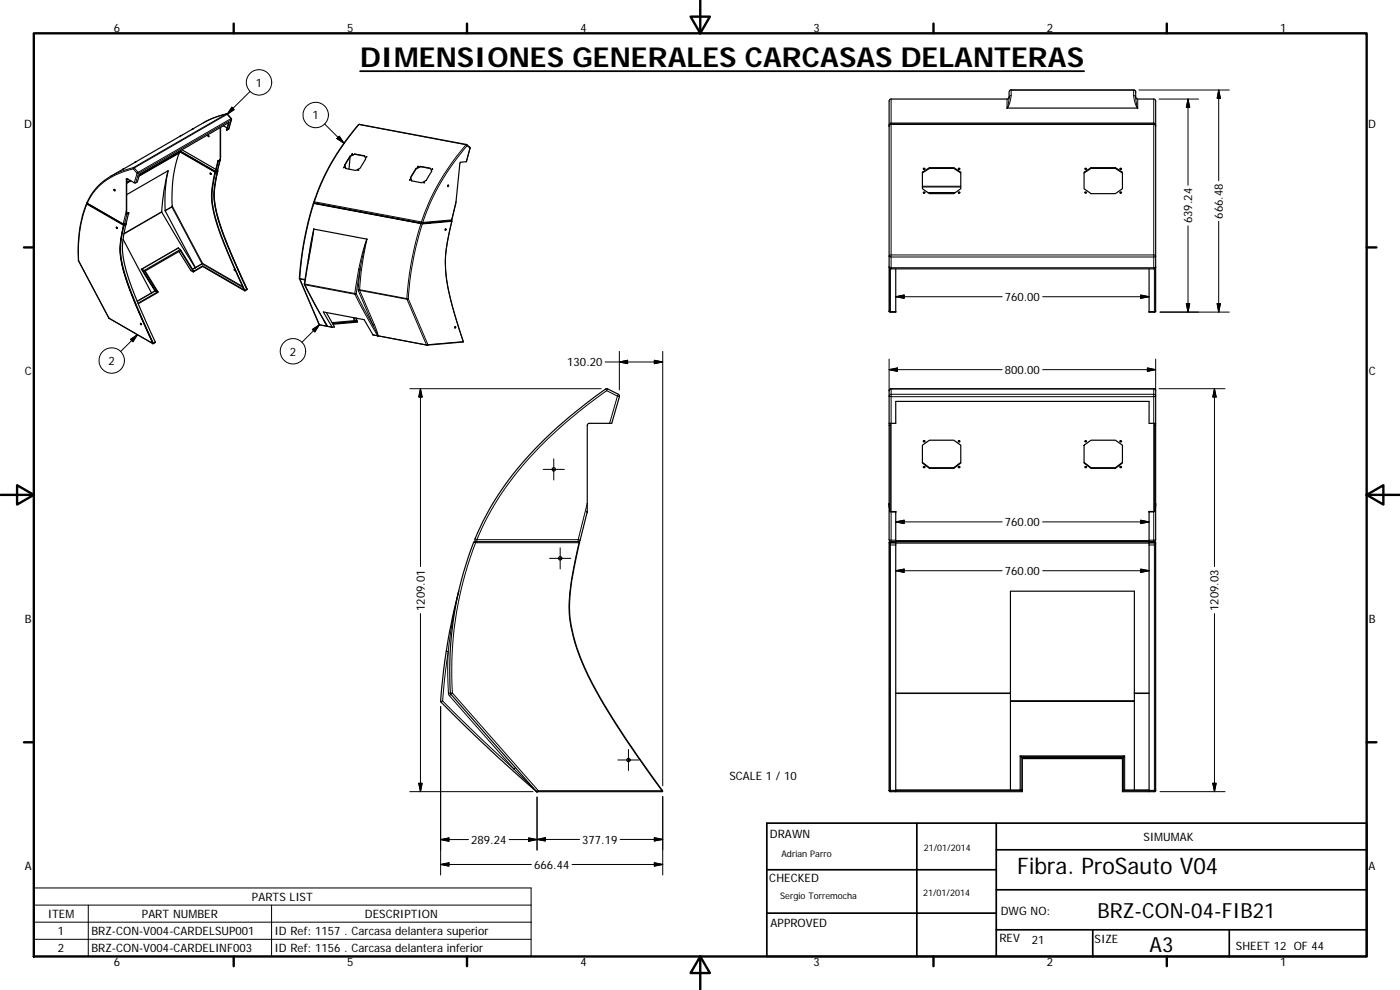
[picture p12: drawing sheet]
<svg xmlns="http://www.w3.org/2000/svg" width="420mm" height="297mm" viewBox="0 0 420 297" stroke-linecap="round" stroke-linejoin="round" font-family="sans-serif">
<g fill="none" stroke="#000" stroke-width=".36">
<path d="M57.7 38.8l.2-.1zM66.1 38.3v9.6M66.2 38.2l-.1 9.7M67 37.7l1.2 .7M68 38.9h.1M68 38.9l.1 .2M68.1 39.1l.7-2.4-26.9 15.6-.7 2.2-.5 .4-.4-.1-2.4-1.2 .1 10.6 .6-.3M68.1 39.1l.6-.4 .8-2.9-1.2-1.5a18.1 18.1 0 0 0-7.2 2.5l-27.9 16.1a15.7 15.7 0 0 0-7 8l10.8 6.4 .9-.3 .7-3.1M68.6 36.9l-.6 2M107.6 37.4l.3-.1 32.1 6 1 .9-1 4.3-1.9 .3-1.2 11.8-1.3 5.4-.3 .2-8.7 .8-32.3-6.1a11 11 0 0 1 1.5-4.6 68.6 68.6 0 0 1 11.8-18.9zM266.8 37.9v42.2M266.8 37.9l.1-.4 .5-.2h78.9l.4 .2 .1 .4"/>
<path d="M302.2 32.4h39.2M302.8 29.1l-.1 .4-.5 .2h-34.8a1.25 1.25 0 0 0-.6 1.6v6.6M303.4 27h36.8a.97 .97 0 0 1 .6 1.5v.8M303.5 27a.78 .78 0 0 0-.7 1.1v1.2M340.8 29.1l.4 .6h5.1a1.27 1.27 0 0 1 .5 1.6v6.6M346.8 37.9v42.2M34.3 56.8l.2 .4M34.3 56.8v.1M34.4 56.9l-.1 .1M34.5 57l-.1 .1M36.9 50.8l.2-.1zM38 53.6v10.5"/>
<path d="M38.5 53.8l-.5 .3M39 54.1l-1 .6M39.1 54.2l-1.1 .6M39.3 54.3l-1.3 .7M40.5 48.7l.3-.1zM41.7 52.9l12.5-7.2 10.2 5.9 .1 .3a24.3 24.3 0 0 0 1 16.6 214.9 214.9 0 0 0 7.7 18.4l-12.4-7.1-2.5 1.5M50.5 51.2a65.8 65.8 0 0 0-2 12.4l10.1 16.7M50.5 51.2a42.6 42.6 0 0 0-.9 12.1l9 17M50.5 51.2l-12.5 7.2M53.8 45.9a46 46 0 0 0-2.2 16.2M54 40.9l.2-.1zM54.2 45.5l10.4 5.9 .8-3.1"/>
<path d="M54.2 45.5l-12.4 7.2 12.4-7.2 10.5 6.2M54.2 45.5v.2M54.2 45.4l-12.4 7.1M54.2 45.5l10.4 6 .9-3.1M54.6 44.9l10.2 5.9M62.5 40.6l.2 .3M63.2 51.9l.2 .3M64.7 51.7a24.3 24.3 0 0 0 .8 16.6l2.7 7 5.3 12-12.7-7.4M64.7 51.7h.1M65.3 51.2l-.4 1.9a24.3 24.3 0 0 0 1.4 15l2.7 7 5.1 11.6-.6 .6M65.4 48.3l.1 .1M66 48l-.5 .4"/>
<path d="M66.1 48l-.7 .3M66.1 48h-.1M66.1 47.9v.1M66.1 47.8l-.8 3.4-.6 .3M103.2 50.2h.2l-.2 .1zM103.4 50.2l-.2 .1M103.4 49.6l.1 .1M105.1 46.8l1.3-.6 3 .6 .4 .9-1.7 2.8-1.3 .6-3-.5-.4-1zM105.1 46.9l-.4 3.8M105.1 46.8v.1M105.8 46.2l-.2 .2M106.4 46.2l.1 .1"/>
<path d="M107.6 51l-.1 .2M109.4 46.8l-2.9-.5-1.4 .6-1.6 2.8 .3 .9M110 47.1h-.1M123.1 54l-.1 .1M123.2 53.3v.1M124.9 50.5v.1M124.9 50.5l1.3-.6 3 .6 .3 .9-1.6 2.8-1.3 .6-3-.5-.4-1zM125.5 50l-.1 .1M126.2 49.9l.1 .1M127.4 54.8l-.2 .1M129.2 50.6l-2.9-.6-1.4 .6-1.7 2.8 .4 .9M129.8 50.8l-.1 .1"/>
<path d="M134.4 55.5l.2 .2-.1 .3zM134.5 55.5l-.1 .4M276.8 51.7l2.1-1.4h7.3l2.1 1.4v4.9l-2.1 1.5h-7.3l-2.1-1.5zM277.1 50.5l.5 .2-.4 .1zM277.2 50.8h.3M277.2 57.8h.3M278.5 57.8h8.2M278.9 50.3v.2M278.9 50.5l-2.1 1.4M278.9 50.5h7.3l2.1 1.4M286.2 50.3v.2M287.6 57.8h.4"/>
<path d="M287.7 50.8h.3M325.3 51.7l2.1-1.4h7.3l2.2 1.4v4.9l-2.2 1.5h-7.3l-2.1-1.5zM325.3 51.9l2.1-1.4h7.3l2.2 1.4M325.7 57.8h.3M325.7 50.8h.3M327.4 50.3v.2M334.7 50.3v.2M336.1 57.8h.4M336.2 50.8h.3M26.1 60.9a37 37 0 0 0-2.6 17.4l9.2 17.2 13.3 7.6 .6-.5-4.9-11-2.9-7.4a24.5 24.5 0 0 1-1.5-14.8l.5-2.2M35 68.1l.2 .4M36.9 71.8l8.6 16.1"/>
<path d="M37.8 67.1h.1M37.8 67.1v.1M37.8 67.2h.1M38.5 63.8l-.5 .3M38.5 63.8l.1 .1M53.5 74.4l.6 .5M53.7 75.5l3.6 5.7 .7 .4M54.1 74.9l4.2 6.4M54.1 74.9l-10.8 6.3M60.8 79.9l-2.8 1.7M60.8 79.8v.1M93.2 73.9l-1.6 9.4a3.3 3.3 0 0 0 .5 3.6l5.8 10.4"/>
<path d="M94.1 68.7h.1M94.2 68.7l15.9 3.1M94.2 60.9l32.4 6.1M94.4 60.9h-.2a85.6 85.6 0 0 0-4.3 22.7l5.9 13.8 3.9 .8M110.1 71.8h.1M133.7 68.6l-.1 .5M133.7 68.6l.2 .3-.2 .2zM135.4 66.2l.2 .2-.6 2.5a40.6 40.6 0 0 0 .9 23.5l3.1 10.2-11 .9-16-3-2.7-4.6-12.3-2.3 2.7 4.6M42.3 97l.2 .4M42.4 80.8l.9 .4M43.3 81.2l3.8 6.5M47.1 87.7l-5.7 3.3"/>
<path d="M47.4 87.5l-.3 .2M47.4 87.5v.2l-5.9 3.4M58 81.4v.2M58.3 81.3l-.3 .1-3.8-6.2-10.7 6.1 3.9 6.2M58.6 80.3h.1M58.7 80.3v.1M70.4 80.8l.1 .4-.2-.2 .2-.2M97.9 93.7l2.4 4.3v.2h-.6M106.5 88.1l.1 .1M106.6 88.2l-.1 .1M106.8 95.4l.2 1.1-7.2 .6M106.9 88.1l-.3 .1"/>
<path d="M106.9 95.4l.3 1.2-7.3 .7M136.6 98l-.1 .4M266.8 80.1l.1 .3 .5 .3h78.9l.4-.3 .1-.3M266.8 80.1v13.4l.4 .1h1.6v-12.9M346.8 80.1v13.4l-.3 .1h-1.6v-12.9M266.8 127v24M266.8 127h2v-6.6h76.1v6.6h1.9M266.8 127v-9.8l.5-.6h79l.3 .1 .2 .5v9.8M267.2 127v26.2M276.8 138.7l2.1 1.6h7.3l2.1-1.6M276.8 133.6l2.1-1.5h7.3l2.1 1.5v5.3l-2.1 1.6h-7.3l-2.1-1.6zM277.1 132.3h.4"/>
<path d="M288 132.3h-.4M325.3 133.6l2.1-1.5h7.3l2.2 1.5v5.3l-2.2 1.6h-7.3l-2.1-1.6zM325.3 138.7l2.1 1.6h7.3l2.2-1.6M325.6 132.3h.5M336.1 132.3h.4M346.5 127v26.5M346.8 127v24M176.2 153.5l.1-26.1 .6-.4h6.7l2.3-8.3-.3-.4-3.4-1.7a44.3 44.3 0 0 0-8 5.8 103.1 103.1 0 0 0-29.3 34.1l-2.4 5.4 .2 .4 .4 .2M176.2 153.5h.1M176.2 153.5l-2.1 8.7-.6 .3M267.2 153.5l-.4-2.5v10.9l.3 .5 .3 .1M267.2 153.5h1.6v9l77.9 .1 .1 74.6-.3 .3h-1.6v-.4"/>
<path d="M267.2 153.5h.2M277.1 140.1h.5M278.9 140.3v.2M286.2 140.3v.2M287.6 140.1h.4M325.6 140.1h.5M327.4 140.3v.2M334.7 140.3v.2M336.1 140.1h.4M346.5 153.5h-.2M346.5 153.5h-1.6v83.6M346.5 153.2l.3-2.2v10.9l-.1 .4-.4 .2"/>
<path d="M137.7 177.3l-.4 1.7a174.7 174.7 0 0 0-5 31.5M142.2 162.6h31.7a126.7 126.7 0 0 0-3 19.2 51.6 51.6 0 0 0 6.8 23.1 328.3 328.3 0 0 0 21.2 32.5l-37.9 .1-25.7-29.2a104.1 104.1 0 0 1 6.9-45.7zM268.8 162.2h76.1M268.8 162.9h76.1M132.3 210.5a427.6 427.6 0 0 0 28.9 27M132.8 210.3l-.5 .2M161.2 237.5h.1M268.8 237.1v-74.6h-1.6l-.4 .2 .1 74.7 39.9 .1v-10.2h30.1v9.8h.6M268.8 237.1v.4M268.8 237.1h38M303.2 237.1v-59.7h37.2v59.7M306.1 226.8l.3 .1"/>
<path d="M306.4 226.9v9.9l-.3 .3M306.4 226.9h30.8M306.8 227.6h30.1M336.9 237.1v.4h8M337.2 226.9v9.9l.3 .3M337.5 226.8l-.3 .1M337.5 237.1h7.4"/>
<circle cx="34.3" cy="57.1" r=".23"/>
<circle cx="62.5" cy="40.8" r=".22"/>
<circle cx="63.2" cy="52.1" r=".22"/>
<circle cx="105.7" cy="46.2" r=".11"/>
<circle cx="107.5" cy="51" r=".11"/>
<circle cx="109.9" cy="47.1" r=".11"/>
<circle cx="123" cy="53.9" r=".11"/>
<circle cx="125.4" cy="50" r=".11"/>
<circle cx="127.3" cy="54.8" r=".11"/>
<circle cx="129.7" cy="50.8" r=".12"/>
<circle cx="277.4" cy="57.7" r=".22"/>
<circle cx="287.8" cy="50.6" r=".21"/>
<circle cx="287.8" cy="57.7" r=".21"/>
<circle cx="325.8" cy="50.6" r=".21"/>
<circle cx="325.9" cy="57.7" r=".21"/>
<circle cx="336.3" cy="50.6" r=".21"/>
<circle cx="336.4" cy="57.7" r=".23"/>
<circle cx="35.1" cy="68.3" r=".22"/>
<circle cx="42.3" cy="97.2" r=".21"/>
<circle cx="136.6" cy="98.3" r=".2"/>
<circle cx="277.4" cy="132.4" r=".21"/>
<circle cx="287.9" cy="132.4" r=".21"/>
<circle cx="325.9" cy="132.5" r=".2"/>
<circle cx="336.4" cy="132.4" r=".22"/>
<circle cx="166.2" cy="140.8" r=".5"/>
<circle cx="277.4" cy="140.2" r=".23"/>
<circle cx="287.9" cy="140.2" r=".23"/>
<circle cx="325.9" cy="140.2" r=".23"/>
<circle cx="336.4" cy="140.2" r=".22"/>
<circle cx="168.1" cy="167.5" r=".5"/>
<circle cx="188.6" cy="228" r=".5"/>
</g>
<g fill="none" stroke="#000" stroke-width=".3">
<path d="M67.9 34.2a27.6 27.6 0 0 0-6.8 2.6M67.9 34.2l-27.8 16.1-.1 .4M67.9 34.2l.3 .1M68 34.2h-.1M68.3 34.3h-.1M69.4 36l-27.9 16-.8 2.9M69.4 36l-.8 2.8M69.4 35.6v.4M69.5 35.9l-.1 .1M69.6 32.2l.7 .7-2.1 1.4zM75.1 27.4l-6.9 6.9M97.4 37.2l5.8 5.8"/>
<path d="M107.7 37.4a67.1 67.1 0 0 0-13.4 23.2h-.1M107.7 37.4h-.1M107.7 37.4l32.2 6 .3 .3M107.9 37.3l-.2 .1M267.4 37.3v39.8h-.3l-.3-.3 .5-.3h79M267.4 37.3h78.9M267.4 37.2v-.3l-.3 .1-.3 .4 .2 .1M267.4 29.7v7.2h78.9v.3M267.4 37.2h78.9M267.4 37.3l-.3 .1-.3 .5M267.4 37.2l-.2 .1M302.2 29.7v2.7"/>
<path d="M303.5 28.7l-.4 2.1-.9 1.6M340.2 28.7a1.3 1.3 0 0 1 .7 1.5l.5 2.2M340.2 27v1.7M340.2 28.7l.5 2.4 .7 1.3M340.8 27.6l-.1-.3-.5-.3h-36.7v1.7a1.82 1.82 0 0 0-.8 1.8l-.5 1.9M341.4 29.7v2.7M341.8 27h27.1M346.3 37.3v39.2M346.3 37.3l.3 .1 .2 .5M346.3 37.2l.2 .1M346.3 29.7v7.2l.4 .2v.4M347.8 29.7h11.9"/>
<path d="M356.5 29.7l.5 2.5h-1zM356.5 29.7v25.9M365.7 27v27.2M365.7 27l.6 2.5h-1zM38 53.7h-.1M40 50.7l.3-.3a12.6 12.6 0 0 0-5.5 1.7l-1.6 .8M40 50.7a19 19 0 0 0-12.7 8.1l-1.1 2.2M40 50.7l1.1 1.3M40.3 50.4l27.9-16.1 1.1 1.3-27.9 16.1zM41.1 52l-.8 2.8M64.6 51.6l.7-.3-.6 .4M65.2 51.6l-.6 .3"/>
<path d="M65.2 51.2h.1M65.2 51.4l-.7 3.4a26.6 26.6 0 0 0 2.1 14.6l3 7.6 4.4 9.8M65.2 51.2l-.4 .2M65.2 51.4h.1M65.2 51.4l-.5 .3M65.3 51.3h.1M65.3 51.3l-.1 .1M65.3 51.2v.1M65.3 51.3a24.4 24.4 0 0 0 1 16.8l2.6 7 5.2 11.6M66 48.1l-.7 2.9M101.1 41.6l.7-.7 1.4 2.1zM103.3 50.1l.1 .1"/>
<path d="M105.8 46.2h.1M107.6 50.9l.1 .1M110 47h.1M123.1 53.9l.1 .1M125.5 49.9l.1 .1M127.4 54.7v.1M129.8 50.7v.1M140 43.3a66.8 66.8 0 0 0-13.5 23.3l.4 .1M140.1 43.4l.1 .3M140.2 43.7l.8 .7M140.2 43.7a66.7 66.7 0 0 0-13.3 23M141 44.2v.2"/>
<path d="M141 44.4l-1.1 4.1M141 44.4h.1M276.8 56.1h11.5M276.8 55.9h11.5M23.5 78.1l9.1 17.3M26 61.1a43.3 43.3 0 0 0-2.4 17.2h-.1M26.1 60.9h.1M26.2 60.7v.3M26.2 61v.1M26.2 61l10.8 6.3M26.2 61l.1 .1M37.2 67.6h.1"/>
<path d="M37.2 67.6h-.1M37.2 67.5v.1M37.2 67.6l-.5 2.3a23.3 23.3 0 0 0 1.4 14.1l2.8 7.5 5.1 11.4M37.8 67.5l-.6 .3M37.8 67.1l-.6 .3-11.1-6.3 11 6.4M37.8 67.2l-.6 .3M37.9 67l-.6 .3M37.9 63.3l-.8 3.9h.3l.7-3M48.5 63.5l-11.3 6.5M48.5 63.6l-11.3 6.6M49.6 63.3l2-1.2 9 17M51.7 62l-2.1 1.2"/>
<path d="M51.7 61.8l9.1 17.2M53.5 74.5l-10.9 6.3M53.6 74.6l-.1-.2-11.1 6.4 4.1 6.4h.1l-3.9-6.4M54.3 75.1l-.1 .1M60.6 79.1l.1 .1M60.6 79.1l-2.8 1.7M60.7 79.2l12.3 7.1M60.7 79.2l-2.9 1.6M60.8 79l-.2 .1M60.8 79l12 7M60.8 79l-.1 .2M92.6 77.8h.1"/>
<path d="M92.7 77.8l-1.2 7.4M94 61l.2 .1a95.4 95.4 0 0 0-4.2 22.5M94.1 68.7l-.9 5.2M94.1 68.7l-1.6 9.6M94.2 68.7l-1.5 9.1M94.3 61h.1M94.2 60.9h.1M94.3 61l32 6.1a96 96 0 0 0-4.2 22.5M94.3 61l32.1 6M94.4 60.9h-.2M94.5 60.9l-.2-.3 32.2 6 .1 .4h-.2M110.1 71.8l-1.1 3.3-1.3 5.6"/>
<path d="M110.1 71.8a96.3 96.3 0 0 0-2.2 15.1M110.1 71.8a63.1 63.1 0 0 0-2.6 15.1h.4M126.4 67l.3 .2a93.2 93.2 0 0 0-4.2 22.4M126.9 66.7l-.2 .3M135.3 66.2l.2-.2-8.6 .7M135.4 66.2h.1M135.5 66.2l.1 .2M135.5 66.2l-8.9 .8 .1 .2 8.9-.8M135.6 66.4a40.4 40.4 0 0 0-.3 23.9l3.7 12.2M136.9 60.6l-1.3 5.4M267.4 77.1h78.9v3.2h-78.9zM346.3 76.5l.5 .3-.5 .3"/>
<path d="M346.3 76.5v.6M356.5 67.8v25.8M365.7 66.4v27.2M32.8 95.5l13 7.5M43.5 81.3l-.1 .1M45.5 87.9l1-.5-5.3 2.9M45.5 87.9l-4.3 2.5M47.1 87.4l-.5-.2-.1 .2 .6 .3M58 81.2l.3 .1M73.2 86.8l-.1 .1M74 86.8l-.6 .3M74.1 86.8v.1"/>
<path d="M74.1 86.7v.1M74.1 86.8l-.6 .4M74.1 86.7l-.1 .1M74.1 86.7h.1M89.8 83.5l.2 .1M89.9 83.6l.1 .1M90 83.6v.1M90 83.6l1.5 .2M90 83.7l1.5 .3M90 83.7l5.9 13.7M91.3 85.2h.2M91.4 85.4h.1"/>
<path d="M91.5 85.2v.2M91.5 85.2l15 2.9 1.2-7.4 .4 .1-1.2 7.3 5.1 9.6M91.5 85.4l15 2.9 6.8 12.4M91.5 85.4l6.8 12.5M93.8 98.8l2.1-1.4-1.4 2.2zM95.8 97.4l.1 .1M95.9 97.4l-5.3 5.3M95.9 97.4l2.4 .5M97.1 95.9l1.3 2M97.9 97.3l.4 .6M98.3 97.9h.1M98.4 97.9l1.3 .3"/>
<path d="M106 95.3l.3 .9-6.6 .6M106.3 95.3l.2 .8M106.5 96.1l.5 .1M107 96.5l-7.3 .5M107.5 86.9l.1 .4M107.6 87.3l4.4 10.4M107.9 86.9l14.2 2.7M107.9 86.9v.2M107.9 87.1l4.5 10.4-.4 .2M107.9 87.1l-.3 .2M107.9 87.1l14.2 2.7M112 97.7l1.4 3.1"/>
<path d="M112.4 97.5l1 3.3M122.1 89.6v.2M122.1 89.6h.4M122.1 89.8l5.9 13.7-14.6-2.7M122.5 89.6l-.4 .2M122.5 89.6l5.9 13.8-.4 .1M266.8 80.1l.6 .2v.4M266.8 93.4l.4 .2h1.6M266.8 93.4l.2 .1M267 80.5v13M267 93.5h1.8M267.2 80.6v12.9"/>
<path d="M268.8 89l2.5-.5v1zM268.8 89h32M312.9 89h32M342.3 88.5l2.6 .5-2.6 .5zM344.9 93.5h1.8M344.9 93.6h1.6M346.4 80.6v12.9M346.5 93.6h.1M346.7 80.5v13l.1-.1M346.7 93.5l-.2 .1M346.8 80.1l-.5 .2v.4M346.8 93.4l-.1 .1"/>
<path d="M348.1 93.6h20.8M356 91.1h1l-.5 2.5zM365.3 91.1h1l-.6 2.5zM39.2 101.8l2.1-1.4-1.4 2.1zM41.3 100.4l-5.1 5.1M45.8 103h.2M45.9 103v.1M45.9 103l-2.1-4.7a84.8 84.8 0 0 1-7.5-20.9l-.2-3.7 .9-6.1a24.3 24.3 0 0 0 1 16.8l2.7 7 5.1 11.6M46 102.9l-.1 .1M46.6 102.6l-.6 .3M46.6 102.7l-.6 .4M111.9 100.5l1.5 .3"/>
<path d="M113.3 100.7l.1 .1M113.4 100.8h.1M123 116.6h57.4M126.2 116.6v53.4M126.2 116.6l.5 2.5h-1zM139 102.5l-.1 .1M139 102.5h.1M139 102.5l-10.7 1M181.6 108.6h17.3M182.4 116.7l-.3 .5-.4-.5M185.3 118.9l.6 .1M185.3 118.9l-2.3 8.1"/>
<path d="M185.3 118.9l-3.2-1.7a117.3 117.3 0 0 0-33.9 34.6l-2.8 5-2.3 5.1M185.6 118.3l-.3 .6M185.9 105.4v11.6M185.9 108.6l2.5-.5v1zM196.4 108.1l2.5 .5-2.5 .5zM198.9 105.4v130.4M266.8 107.7v9.5M266.8 110.9l2.5-.5v1zM266.8 110.9h34M267.1 118.4l.3-.1a.41 .41 0 0 1 0 .6 .41 .41 0 0 1-.5 0zM267.4 116.7h78.9v1.6h-78.9zM267.4 116.6l-.6 .6"/>
<path d="M312.9 110.9h33.9M344.3 110.4l2.5 .5-2.5 .5zM346.3 116.7l.3 .1 .2 .4M346.3 116.6v.1M346.3 118.3l.4 .2v.4a.41 .41 0 0 1-.5-.1 .41 .41 0 0 1 .1-.5zM346.3 119v43.1l.5-.2M346.3 119h-78.9v43.1l-.6-.2M346.8 107.7v9.5M347.8 116.6h19.9M364.5 116.6v53.4M364.5 116.6l.5 2.5h-1zM166.2 137.7v6.3"/>
<path d="M266.8 127.6h.4M346.5 127.6h.3M163 140.8h6.4M176.2 151l-2.7 10.9 .6 .2M268.8 156.6l2.5-.5v1zM268.8 156.6h32M312.9 156.6h32M342.3 156.1l2.6 .5-2.6 .5zM137.7 177.3l-.1 .2a112.6 112.6 0 0 0-3.2 23l.2 7.5 1.2-.1M142.1 162.7l.6 .1a106.4 106.4 0 0 0-6.9 45.1M142.6 161.7l.5 .2M142.7 162.5v.3h31.1v-.2"/>
<path d="M143.1 161.9h30.4v.6M143.1 161.9v.6M164.9 167.5h6.4M168.1 164.4v6.3M173.8 162.5l.1 .3M173.9 162.9l-.1-.1a76.2 76.2 0 0 0-3 21.5 61.9 61.9 0 0 0 9.3 25.2l8.1 13 10.4 14.7M266.8 162.8l.2 .1v74.2M266.9 162.6l.1 .2M267 162.8v.1M267.2 162.5l-.2 .3M267.2 162.8v.1h1.6M267.2 162.9v74.2"/>
<path d="M267.2 163.5h1.6M268.8 162.1h-1.4v.4M268.8 162.7l-1.8 .1M268.8 171.2l2.5-.4v.9zM268.8 171.2h32M312.9 171.2h32M342.3 170.8l2.6 .4-2.6 .5zM344.9 163.5h1.5M344.9 162.9h1.5M344.9 162.1h1.4v.4M346.4 162.9v74.2M346.4 162.8v.1"/>
<path d="M346.5 162.5v.2h-1.6l1.8 .1M346.5 162.7l.2 .1M346.7 162.8h.1M346.7 162.9l.1 74.3M346.8 162.6l-.1 .2M126.2 184.1v53.4M133.9 195.4l.6 .1-.8 5.9-.9 8.9 10.6 10.4 10.9 10.1M364.5 184.1v53.4M132.2 212v50.6M134.6 208l.3 .7M134.9 208.7l19.4 22.1M135.8 207.9l25.8 29.3-.7 .2"/>
<path d="M135.8 207.9l-.9 .8M268.8 207.9h34.4M268.8 208.1h34.4M303.2 210.2h37.2M303.2 210.5h37.2M340.4 207.9h4.5M340.4 208.1h4.5M123 237.5h37M125.7 235h1l-.5 2.5zM154.3 230.8l6.6 6.6M154.7 230.3l-.4 .5M160.9 237.4l.3 .1"/>
<path d="M161.2 239.1v16M161.6 237.5v-.3l37.1-.1v.4M185.4 228h6.4M188.6 224.9v6.3M198.9 239v23.6M266.8 237.2l.4 .1M267 237.1l-.2 .1M267 237.1h1.8M268.8 237.3h-1.6v.2M268.8 237l37.3 .1M306.4 236.8l-.3 .2v-10.2h31.4v10.2l-.3-.2M306.4 227.3h.4"/>
<path d="M336.9 227.3h.3M344.9 237l-7.4 .1M344.9 237.3h1.6M344.9 237.1h1.8M346.5 237.3v.2M346.7 237.1l.1 .1M346.7 237.1l-.2 .2M348.1 237.5h19.6M364 235h1l-.5 2.5zM132.2 259.4l2.5-.5v1zM132.2 251.9l2.5-.5v1zM132.2 259.4h27.3"/>
<path d="M132.2 251.9h8.4M158.7 251.4l2.5 .5-2.5 .5zM161.2 251.9l2.5-.5v.9zM171.7 259.4h27.2M173.9 251.9h-21.1M186.1 251.9h12.8M196.4 258.9l2.5 .5-2.5 .5zM196.4 251.4l2.5 .5-2.5 .4zM10.1 266.4h149.3v20.6h-149.3zM10.1 271.6h149.3M10.1 276.7h149.3M26.5 271.6v15.4"/>
<path d="M81.5 271.6v15.4M10.1 281.8h149.3"/>
<circle cx="77.7" cy="24.7" r="3.8"/>
<circle cx="94.8" cy="34.5" r="3.8"/>
<circle cx="41.4" cy="51.9" r=".23"/>
<circle cx="106.5" cy="96.2" r=".13"/>
<circle cx="33.5" cy="108.2" r="3.8"/>
<circle cx="87.9" cy="105.4" r="3.8"/>
</g>
<g fill="#000">
<circle cx="65.4" cy="48.3" r=".18"/>
<circle cx="26.2" cy="61" r=".18"/>
<circle cx="38.6" cy="63.9" r=".18"/>
<circle cx="176.2" cy="153.5" r=".18"/>
<circle cx="268.8" cy="153.5" r=".18"/>
<circle cx="344.9" cy="153.5" r=".18"/>
<circle cx="161.2" cy="237.5" r=".18"/>
</g>
<g fill="none" stroke="#000" stroke-width=".71">
<path d="M10.1 10h400.1v277h-400.1zM70.1 7.1v2.9M140.2 7.1v2.9M207.3 5h5.8l-2.9 5zM210.2 0v10M280.2 7.1v2.9M350.2 7.1v2.9M7.2 74.2h2.9M410.2 74.2h2.9M.2 148.5h9.9M5.1 145.6l5 2.9-5 2.9zM410.2 148.5l5-2.9v5.8z"/>
<path d="M410.2 148.5h9.9M7.2 222.7h2.9M410.2 222.7h2.9M70.1 287v2.9M140.2 287v2.9M210.2 287l2.9 5h-5.8zM210.2 287v10M280.2 287v2.9M350.2 287v2.9"/>
</g>
<path d="M230.1 247h180.1v40h-180.1zM275.2 247v40M299 255h111.2M299 247v40M230.1 274h68.9M230.1 261h68.9M299 279h111.2M299 267h111.2M327.9 279v8M368.9 279v8" fill="none" stroke="#000" stroke-width=".51"/>
<path d="M108.1 21.4h217.3" fill="none" stroke="#000" stroke-width=".53"/>
<g fill="#000" stroke="#000" stroke-width=".3">
<path d="M69.6 32.2l.7 .7-2.1 1.4zM356.5 29.7l.5 2.5h-1zM365.7 27l.6 2.5h-1zM101.1 41.6l.7-.7 1.4 2.1zM93.8 98.8l2.1-1.4-1.4 2.2zM268.8 89l2.5-.5v1zM342.3 88.5l2.6 .5-2.6 .5zM356 91.1h1l-.5 2.5zM365.3 91.1h1l-.6 2.5zM39.2 101.8l2.1-1.4-1.4 2.1zM126.2 116.6l.5 2.5h-1zM185.9 108.6l2.5-.5v1z"/>
<path d="M196.4 108.1l2.5 .5-2.5 .5zM266.8 110.9l2.5-.5v1zM344.3 110.4l2.5 .5-2.5 .5zM364.5 116.6l.5 2.5h-1zM268.8 156.6l2.5-.5v1zM342.3 156.1l2.6 .5-2.6 .5zM268.8 171.2l2.5-.4v.9zM342.3 170.8l2.6 .4-2.6 .5zM125.7 235h1l-.5 2.5zM364 235h1l-.5 2.5zM132.2 259.4l2.5-.5v1zM132.2 251.9l2.5-.5v1z"/>
<path d="M158.7 251.4l2.5 .5-2.5 .5zM161.2 251.9l2.5-.5v.9zM196.4 258.9l2.5 .5-2.5 .5zM196.4 251.4l2.5 .5-2.5 .4z"/>
</g>
<text font-size="8.2" x="108.1" y="20">DIMENSIONES GENERALES CARCASAS DELANTERAS</text>
<text font-size="6.9" x="305.3" y="262.2">Fibra. ProSauto V04</text>
<g font-size="6.3">
<text x="329.4" y="275.4">BRZ-CON-04-FIB21</text>
<text x="345" y="285.6">A3</text>
</g>
<g font-size="3.5">
<text x="34.2" y="9.6">6</text>
<text x="104.2" y="9.6">5</text>
<text x="174.2" y="9.6">4</text>
<text x="244.2" y="9.6">3</text>
<text x="314.2" y="9.6">2</text>
<text x="384.2" y="9.6">1</text>
<text x="76.8" y="26">1</text>
<text x="93.8" y="35.8">1</text>
<text x="7.3" y="38.4">D</text>
<text x="410.6" y="38.4">D</text>
<text x="367" y="65.6" transform="rotate(-90 367 65.6)">666.48</text>
<text x="357.8" y="67" transform="rotate(-90 357.8 67)">639.24</text>
<text x="301.6" y="90.3">760.00</text>
<text x="87" y="106.7">2</text>
<text x="7.4" y="112.6">C</text>
<text x="32.6" y="109.5">2</text>
<text x="170.3" y="109.9">130.20</text>
<text x="301.6" y="112.2">800.00</text>
<text x="410.8" y="112.6">C</text>
<text x="301.6" y="157.8">760.00</text>
<text x="301.6" y="172.5">760.00</text>
<text x="127.5" y="183.3" transform="rotate(-90 127.5 183.3)">1209.01</text>
<text x="365.7" y="183.3" transform="rotate(-90 365.7 183.3)">1209.03</text>
<text x="7.4" y="186.9">B</text>
<text x="410.8" y="186.9">B</text>
<text x="218.9" y="233.9">SCALE 1 / 10</text>
<text x="231.1" y="251.4">DRAWN</text>
<text x="141.4" y="253.2">289.24</text>
<text x="174.7" y="253.1">377.19</text>
<text x="343.2" y="252.3">SIMUMAK</text>
<text x="7.4" y="261.1">A</text>
<text x="160.3" y="260.6">666.44</text>
<text x="410.8" y="261.1">A</text>
<text x="230.9" y="264.6">CHECKED</text>
<text x="14.3" y="275.4">ITEM</text>
<text x="42.6" y="275.4">PART NUMBER</text>
<text x="75.6" y="270.3">PARTS LIST</text>
<text x="109.5" y="275.4">DESCRIPTION</text>
<text x="300.3" y="274.5">DWG NO:</text>
<text x="17.4" y="280.5">1</text>
<text x="27.4" y="280.6">BRZ-CON-V004-CARDELSUP001</text>
<text x="82.4" y="280.6">ID Ref: 1157 . Carcasa delantera superior</text>
<text x="231.3" y="278.2">APPROVED</text>
<text x="17.4" y="285.7">2</text>
<text x="27.4" y="285.7">BRZ-CON-V004-CARDELINF003</text>
<text x="82.4" y="285.7">ID Ref: 1156 . Carcasa delantera inferior</text>
<text x="299.9" y="282.6">REV</text>
<text x="309.7" y="283.3">21</text>
<text x="328.5" y="283">SIZE</text>
<text x="370.9" y="285.1">SHEET 12 OF 44</text>
<text x="34.2" y="289.9">6</text>
<text x="104.2" y="289.9">5</text>
<text x="174.2" y="289.9">4</text>
<text x="244.2" y="289.9">3</text>
<text x="314.2" y="289.9">2</text>
<text x="384.2" y="289.9">1</text>
</g>
<g font-size="2.7">
<text x="234.5" y="257.1">Adrian Parro</text>
<text x="277.3" y="255.2">21/01/2014</text>
<text x="234.2" y="269.7">Sergio Torremocha</text>
<text x="277" y="268.7">21/01/2014</text>
</g>
</svg>
